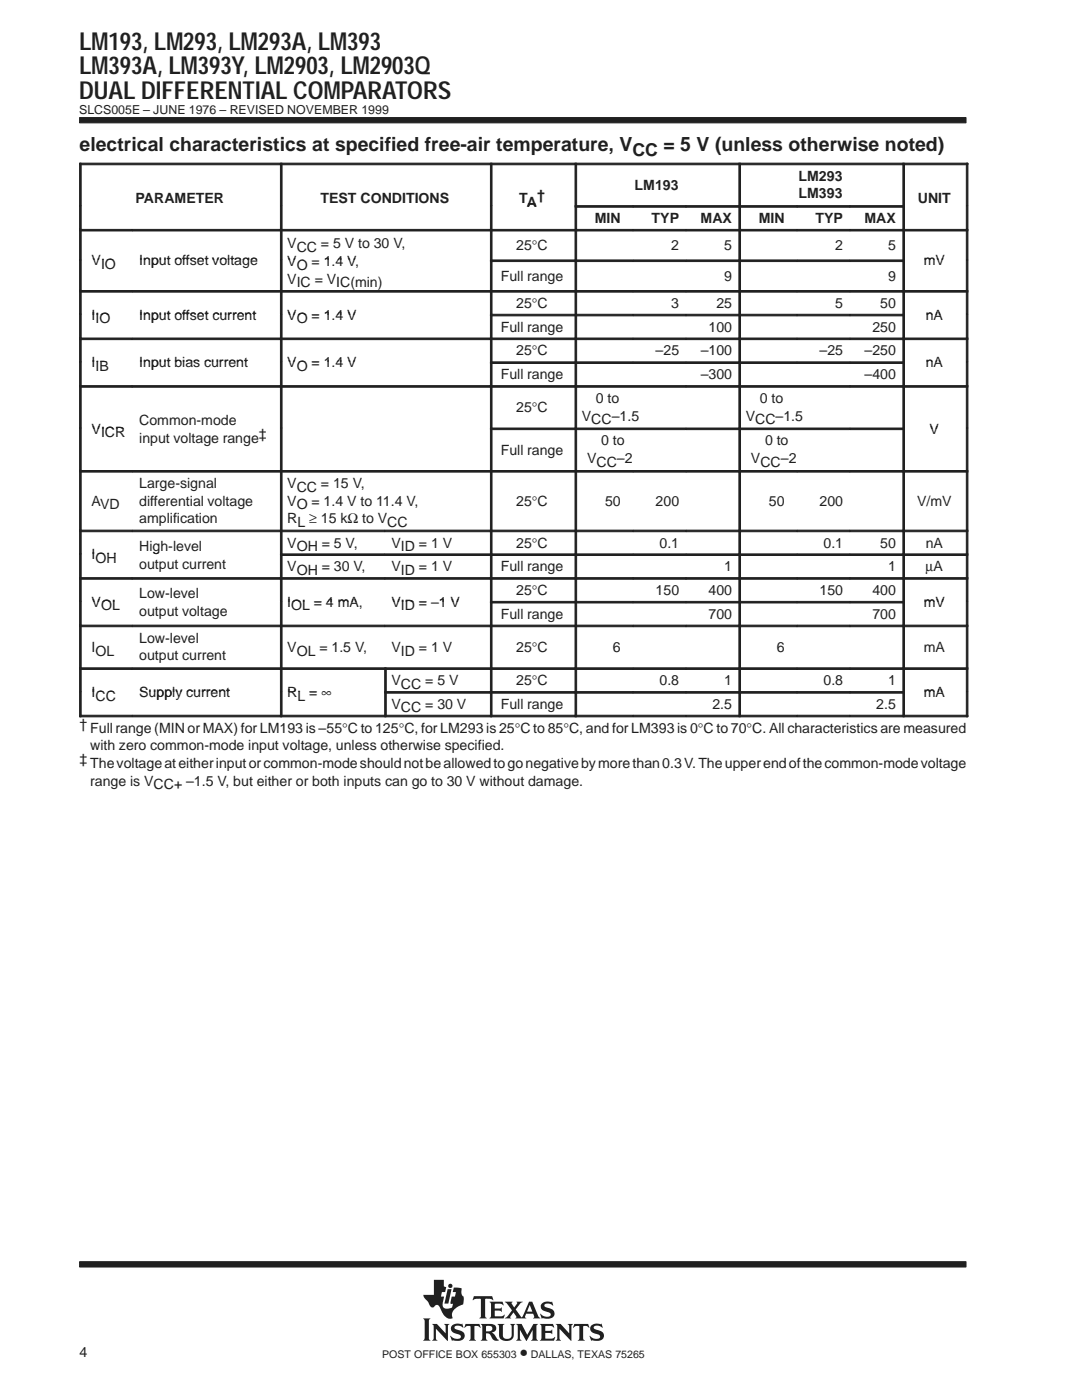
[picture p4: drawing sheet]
<svg xmlns="http://www.w3.org/2000/svg" width="216mm" height="279mm" viewBox="0 0 216 279" stroke-linecap="round" stroke-linejoin="round" font-family="sans-serif">
<g fill="#231f20" stroke="#231f20" stroke-width=".2">
<path d="M15.9 23.5h176.9v1h-176.9z" fill-rule="evenodd"/>
<path d="M15.9 251.8h176.9v1.1h-176.9z" fill-rule="evenodd"/>
</g>
<g fill="#231f20">
<path d="M89.3 257.3h.8l-.6 2.9h-.8z"/>
<path d="M95.9 264.2h2.1a.85 .85 0 0 1 1 .8 .85 .85 0 0 1-.9 .9l.4 .3 .7 1 .4 .2-.2 .1a1.11 1.11 0 0 1-1.4-.9l-.3-.4-.7-.1v1l.3 .5h-1.4l.3-.6v-2.3z" fill-rule="evenodd"/>
<path d="M100.7 259.8h1.6l-.2 .4 .5 .7 .6-.8-.1-.3h1.2l-.5 .3-.9 1.2 1 1.5a.22 .22 0 0 0 .3 .1 .22 .22 0 0 0 .1-.3l1.3-2.8h.6l1.2 2.9 .4 .4-1.4-.1a.24 .24 0 0 0 .2-.1 .24 .24 0 0 0 0-.3l-.2-.4h-1.4l-.3 .6 .3 .3h-2.2l.2-.3-.5-.9-.7 .9 .2 .3h-1.3l.5-.4 1-1.2z" fill-rule="evenodd"/>
<path d="M118 264.5a2.12 2.12 0 0 1 1.9-.2l.1-.1 .3 .8-.8-.4h-.7a.35 .35 0 0 0-.3 .3 .35 .35 0 0 0 .2 .4l.5 .1a1.16 1.16 0 0 1 1.2 1.6 1.23 1.23 0 0 1-1.1 .6l-1.1-.1-.2 .1-.4-1 .9 .5 .7 .1a.47 .47 0 0 0 .6-.4 .47 .47 0 0 0-.6-.5 1.28 1.28 0 0 1-1.4-1.4z" fill-rule="evenodd"/>
<path d="M114.6 264.2h2.8l.2 .8-.5-.4h-.6l-.1 .2v2.4l.3 .4h-1.4l.3-.4v-2.4l-.1-.2h-.6l-.6 .4z" fill-rule="evenodd"/>
<path d="M107.7 264.2h2.6l.2 .8-.6-.4-1.1 .1v.9h1l.4-.3v1l-.3-.3h-1.1v1.1h1.4l.5-.3-.2 .8h-2.8l.3-.6v-2.3z" fill-rule="evenodd"/>
<path d="M110.9 264.2h1l1.7 1.9v-1.5l-.3-.4h1l-.3 .4v3l-2.4-2.4v2l.3 .4h-1l.3-.4v-2.6z" fill-rule="evenodd"/>
<path d="M103 264.2h1.1l1.1 2.2 1.2-2.2h.9l-.3 .4v2.6l.4 .4h-1.4l.3-.4v-1.8l-1.3 2.2-1.3-2.2v1.7l.4 .5h-1.1l.3-.6v-2.3z" fill-rule="evenodd"/>
<path d="M90.2 264.5a2.17 2.17 0 0 1 1.9-.2l.1-.1 .3 .8-.8-.4h-.7a.36 .36 0 0 0-.3 .4 .36 .36 0 0 0 .4 .3l.3 .1a1.19 1.19 0 0 1 1.3 1.5l-.1 .1a1.23 1.23 0 0 1-1.1 .6l-1.1-.1-.2 .1-.4-1h.1a1.37 1.37 0 0 0 2.1 .3 .6 .6 0 0 0-.8-.7 1.08 1.08 0 0 1-1-.5 1.08 1.08 0 0 1 0-1.1z" fill-rule="evenodd"/>
<path d="M92.9 264.2h2.8l.2 .8-.5-.4h-.6l-.1 .2v2.4l.3 .4h-1.4l.2-.3 .1-.3v-2.3l-.7-.1-.6 .4z" fill-rule="evenodd"/>
<path d="M99.3 264.2h1.3l-.3 .4 .1 2.2 .2 .3 .8 .1a.73 .73 0 0 0 .7-.8v-1.8l-.3-.4h1l-.3 .4v1.9a1.56 1.56 0 0 1-1.3 1.2 1.56 1.56 0 0 1-1.5-.7l-.1-2.4z" fill-rule="evenodd"/>
<path d="M86.2 264.2h1l1.7 1.9v-1.5l-.3-.4h1.1l-.3 .4v3l-2.4-2.4v2l.3 .4h-1.1l.3-.6v-2.3z" fill-rule="evenodd"/>
<path d="M84.4 263.1h1.5l-.3 .4v3.7l.3 .4h-1.5l.3-.6v-3.4z" fill-rule="evenodd"/>
<path d="M94.6 258.7h3.6l.2 .8-.7-.3-.9 .1v3.4l.3 .4h-1.4l.3-.4v-3.4l-1-.1-.7 .3z" fill-rule="evenodd"/>
<path d="M97.7 259.8h2.6l.2 .7-.7-.3-1.1 .1v.8h1.1l.3-.2v.9l-.3-.2h-1.1v1l.1 .1h1.3l.5-.3h.1l-.2 .7h-2.8l.3-.5v-2.3z" fill-rule="evenodd"/>
<path d="M108.1 260.2l.1-.1a1.88 1.88 0 0 1 1.4-.3l.4 .1 .2-.2 .2 .8-1.1-.4a.44 .44 0 0 0-.7 .4 .44 .44 0 0 0 .6 .5 1.34 1.34 0 0 1 1.4 1.3 1.13 1.13 0 0 1-1.1 .9h-.8a.37 .37 0 0 0-.6 0l-.3-1h.1l.6 .5 .8 .1a.47 .47 0 0 0 .6-.5 .47 .47 0 0 0-.5-.4l-.2-.1a1.11 1.11 0 0 1-1.2-1.5z" fill-rule="evenodd"/>
<path d="M86.6 255.4h2v1.3l.4 .2-.2 1h-.6l-.2 .9h.6l-.2 1.1a1.11 1.11 0 0 0 .3 1.2l.6 .1 .9-.3 .2-.7-.5-.1 .2-1.3h.7l.2-.9h-.7l.3-1 1.5 .2v1l.1 .4 .3 .3v.9a.54 .54 0 0 1-.4 .7l-.4 .2a2.35 2.35 0 0 0-1.5 1.6v.4a.29 .29 0 0 1 .1 .3 .29 .29 0 0 1-.2 .3h-.1a2.21 2.21 0 0 1-2-1.9l-.1-.1a.68 .68 0 0 0-.5-.7 .68 .68 0 0 0-.8 .4 .88 .88 0 0 1-1.1-.9l-.8-.9-.2-.7h2.1z" fill-rule="evenodd"/>
<circle cx="89.9" cy="256.6" r=".43"/>
</g>
<g fill="#fff">
<path d="M105.7 260.4l.5 1.4h-1z"/>
<path d="M97 264.7l.6-.1a.56 .56 0 0 1 .7 .5 .56 .56 0 0 1-.7 .6h-.6z" fill-rule="evenodd"/>
</g>
<g fill="#231f20" stroke="#231f20" stroke-width=".2">
<path d="M15.9 32.6h.3v8.4h-.3z" fill-rule="evenodd"/>
<path d="M15.9 32.6h40v.3h-40z" fill-rule="evenodd"/>
<path d="M56 32.6h.3v8.4h-.3z" fill-rule="evenodd"/>
<path d="M56 32.6h41.8v.3h-41.8z" fill-rule="evenodd"/>
<path d="M97.9 32.6h.3v8.4h-.3z" fill-rule="evenodd"/>
<path d="M97.9 32.6h16.8v.3h-16.8z" fill-rule="evenodd"/>
<path d="M114.7 32.6h.4v8.4h-.4z" fill-rule="evenodd"/>
<path d="M114.7 32.6h32.7v.3h-32.7z" fill-rule="evenodd"/>
<path d="M147.4 32.6h.4v8.4h-.4z" fill-rule="evenodd"/>
<path d="M147.4 32.6h32.7v.3h-32.7z" fill-rule="evenodd"/>
<path d="M180.2 32.6h.3v8.4h-.3z" fill-rule="evenodd"/>
<path d="M192.8 32.6h.3v8.4h-.3z" fill-rule="evenodd"/>
<path d="M180.2 32.6h12.9v.3h-12.9z" fill-rule="evenodd"/>
<path d="M15.9 41h.3v4.8h-.3z" fill-rule="evenodd"/>
<path d="M56 41h.3v4.8h-.3z" fill-rule="evenodd"/>
<path d="M97.9 41h.3v4.8h-.3z" fill-rule="evenodd"/>
<path d="M114.7 41h.4v4.8h-.4z" fill-rule="evenodd"/>
<path d="M114.7 41h11.6v.4h-11.6z" fill-rule="evenodd"/>
<path d="M126.3 41h10.6v.4h-10.6z" fill-rule="evenodd"/>
<path d="M136.9 41h10.5v.4h-10.5z" fill-rule="evenodd"/>
<path d="M147.4 41h.4v4.8h-.4z" fill-rule="evenodd"/>
<path d="M147.4 41h11.6v.4h-11.6z" fill-rule="evenodd"/>
<path d="M159.1 41h10.5v.4h-10.5z" fill-rule="evenodd"/>
<path d="M169.6 41h10.5v.4h-10.5z" fill-rule="evenodd"/>
<path d="M180.2 41h.3v4.8h-.3z" fill-rule="evenodd"/>
<path d="M192.8 41h.3v4.8h-.3z" fill-rule="evenodd"/>
<path d="M15.9 45.8h.3v6.1h-.3z" fill-rule="evenodd"/>
<path d="M15.9 45.8h10.5v.3h-10.5z" fill-rule="evenodd"/>
<path d="M26.4 45.8h29.5v.3h-29.5z" fill-rule="evenodd"/>
<path d="M56 45.8h.3v6.1h-.3z" fill-rule="evenodd"/>
<path d="M56 45.8h41.8v.3h-41.8z" fill-rule="evenodd"/>
<path d="M97.9 45.8h.3v6.1h-.3z" fill-rule="evenodd"/>
<path d="M97.9 45.8h16.8v.3h-16.8z" fill-rule="evenodd"/>
<path d="M114.7 45.8h.4v6.1h-.4z" fill-rule="evenodd"/>
<path d="M114.7 45.8h11.6v.3h-11.6z" fill-rule="evenodd"/>
<path d="M126.3 45.8h10.6v.3h-10.6z" fill-rule="evenodd"/>
<path d="M136.9 45.8h10.5v.3h-10.5z" fill-rule="evenodd"/>
<path d="M147.4 45.8h.4v6.1h-.4z" fill-rule="evenodd"/>
<path d="M147.4 45.8h11.6v.3h-11.6z" fill-rule="evenodd"/>
<path d="M159.1 45.8h10.5v.3h-10.5z" fill-rule="evenodd"/>
<path d="M169.6 45.8h10.5v.3h-10.5z" fill-rule="evenodd"/>
<path d="M180.2 45.8h.3v6.1h-.3z" fill-rule="evenodd"/>
<path d="M192.8 45.8h.3v6.1h-.3z" fill-rule="evenodd"/>
<path d="M180.2 45.8h12.9v.3h-12.9z" fill-rule="evenodd"/>
<path d="M15.9 51.9h.3v6.1h-.3z" fill-rule="evenodd"/>
<path d="M56 51.9h.3v6.1h-.3z" fill-rule="evenodd"/>
<path d="M97.9 51.9h.3v6.1h-.3z" fill-rule="evenodd"/>
<path d="M97.9 51.9h16.8v.3h-16.8z" fill-rule="evenodd"/>
<path d="M114.7 51.9h.4v6.1h-.4z" fill-rule="evenodd"/>
<path d="M114.7 51.9h11.6v.3h-11.6z" fill-rule="evenodd"/>
<path d="M126.3 51.9h10.6v.3h-10.6z" fill-rule="evenodd"/>
<path d="M136.9 51.9h10.5v.3h-10.5z" fill-rule="evenodd"/>
<path d="M147.4 51.9h.4v6.1h-.4z" fill-rule="evenodd"/>
<path d="M147.4 51.9h11.6v.3h-11.6z" fill-rule="evenodd"/>
<path d="M159.1 51.9h10.5v.3h-10.5z" fill-rule="evenodd"/>
<path d="M169.6 51.9h10.5v.3h-10.5z" fill-rule="evenodd"/>
<path d="M180.2 51.9h.3v6.1h-.3z" fill-rule="evenodd"/>
<path d="M192.8 51.9h.3v6.1h-.3z" fill-rule="evenodd"/>
<path d="M15.9 58h.3v4.7h-.3z" fill-rule="evenodd"/>
<path d="M15.9 58h10.5v.3h-10.5z" fill-rule="evenodd"/>
<path d="M26.4 58h29.5v.3h-29.5z" fill-rule="evenodd"/>
<path d="M56 58h.3v4.7h-.3z" fill-rule="evenodd"/>
<path d="M56 58h41.8v.3h-41.8z" fill-rule="evenodd"/>
<path d="M97.9 58h.3v4.7h-.3z" fill-rule="evenodd"/>
<path d="M97.9 58h16.8v.3h-16.8z" fill-rule="evenodd"/>
<path d="M114.7 58h.4v4.7h-.4z" fill-rule="evenodd"/>
<path d="M114.7 58h11.6v.3h-11.6z" fill-rule="evenodd"/>
<path d="M126.3 58h10.6v.3h-10.6z" fill-rule="evenodd"/>
<path d="M136.9 58h10.5v.3h-10.5z" fill-rule="evenodd"/>
<path d="M147.4 58h.4v4.7h-.4z" fill-rule="evenodd"/>
<path d="M147.4 58h11.6v.3h-11.6z" fill-rule="evenodd"/>
<path d="M159.1 58h10.5v.3h-10.5z" fill-rule="evenodd"/>
<path d="M169.6 58h10.5v.3h-10.5z" fill-rule="evenodd"/>
<path d="M180.2 58h.3v4.7h-.3z" fill-rule="evenodd"/>
<path d="M192.8 58h.3v4.7h-.3z" fill-rule="evenodd"/>
<path d="M180.2 58h12.9v.3h-12.9z" fill-rule="evenodd"/>
<path d="M15.9 62.7h.3v4.7h-.3z" fill-rule="evenodd"/>
<path d="M56 62.7h.3v4.7h-.3z" fill-rule="evenodd"/>
<path d="M97.9 62.7h.3v4.7h-.3z" fill-rule="evenodd"/>
<path d="M97.9 62.7h16.8v.3h-16.8z" fill-rule="evenodd"/>
<path d="M114.7 62.7h.4v4.7h-.4z" fill-rule="evenodd"/>
<path d="M114.7 62.7h11.6v.3h-11.6z" fill-rule="evenodd"/>
<path d="M126.3 62.7h10.6v.3h-10.6z" fill-rule="evenodd"/>
<path d="M136.9 62.7h10.5v.3h-10.5z" fill-rule="evenodd"/>
<path d="M147.4 62.7h.4v4.7h-.4z" fill-rule="evenodd"/>
<path d="M147.4 62.7h11.6v.3h-11.6z" fill-rule="evenodd"/>
<path d="M159.1 62.7h10.5v.3h-10.5z" fill-rule="evenodd"/>
<path d="M169.6 62.7h10.5v.3h-10.5z" fill-rule="evenodd"/>
<path d="M180.2 62.7h.3v4.7h-.3z" fill-rule="evenodd"/>
<path d="M192.8 62.7h.3v4.7h-.3z" fill-rule="evenodd"/>
<path d="M15.9 67.5h.3v4.7h-.3z" fill-rule="evenodd"/>
<path d="M15.9 67.5h10.5v.3h-10.5z" fill-rule="evenodd"/>
<path d="M26.4 67.5h29.5v.3h-29.5z" fill-rule="evenodd"/>
<path d="M56 67.5h.3v4.7h-.3z" fill-rule="evenodd"/>
<path d="M56 67.5h41.8v.3h-41.8z" fill-rule="evenodd"/>
<path d="M97.9 67.5h.3v4.7h-.3z" fill-rule="evenodd"/>
<path d="M97.9 67.5h16.8v.3h-16.8z" fill-rule="evenodd"/>
<path d="M114.7 67.5h.4v4.7h-.4z" fill-rule="evenodd"/>
<path d="M114.7 67.5h11.6v.3h-11.6z" fill-rule="evenodd"/>
<path d="M126.3 67.5h10.6v.3h-10.6z" fill-rule="evenodd"/>
<path d="M136.9 67.5h10.5v.3h-10.5z" fill-rule="evenodd"/>
<path d="M147.4 67.5h.4v4.7h-.4z" fill-rule="evenodd"/>
<path d="M147.4 67.5h11.6v.3h-11.6z" fill-rule="evenodd"/>
<path d="M159.1 67.5h10.5v.3h-10.5z" fill-rule="evenodd"/>
<path d="M169.6 67.5h10.5v.3h-10.5z" fill-rule="evenodd"/>
<path d="M180.2 67.5h.3v4.7h-.3z" fill-rule="evenodd"/>
<path d="M192.8 67.5h.3v4.7h-.3z" fill-rule="evenodd"/>
<path d="M180.2 67.5h12.9v.3h-12.9z" fill-rule="evenodd"/>
<path d="M15.9 72.2h.3v4.7h-.3z" fill-rule="evenodd"/>
<path d="M56 72.2h.3v4.7h-.3z" fill-rule="evenodd"/>
<path d="M97.9 72.2h.3v4.7h-.3z" fill-rule="evenodd"/>
<path d="M97.9 72.2h16.8v.3h-16.8z" fill-rule="evenodd"/>
<path d="M114.7 72.2h.4v4.7h-.4z" fill-rule="evenodd"/>
<path d="M114.7 72.2h11.6v.3h-11.6z" fill-rule="evenodd"/>
<path d="M126.3 72.2h10.6v.3h-10.6z" fill-rule="evenodd"/>
<path d="M136.9 72.2h10.5v.3h-10.5z" fill-rule="evenodd"/>
<path d="M147.4 72.2h.4v4.7h-.4z" fill-rule="evenodd"/>
<path d="M147.4 72.2h11.6v.3h-11.6z" fill-rule="evenodd"/>
<path d="M159.1 72.2h10.5v.3h-10.5z" fill-rule="evenodd"/>
<path d="M169.6 72.2h10.5v.3h-10.5z" fill-rule="evenodd"/>
<path d="M180.2 72.2h.3v4.7h-.3z" fill-rule="evenodd"/>
<path d="M192.8 72.2h.3v4.7h-.3z" fill-rule="evenodd"/>
<path d="M15.9 77h.3v8.4h-.3z" fill-rule="evenodd"/>
<path d="M15.9 77h10.5v.3h-10.5z" fill-rule="evenodd"/>
<path d="M26.4 77h29.5v.3h-29.5z" fill-rule="evenodd"/>
<path d="M56 77h.3v8.4h-.3z" fill-rule="evenodd"/>
<path d="M56 77h41.8v.3h-41.8z" fill-rule="evenodd"/>
<path d="M97.9 77h.3v8.4h-.3z" fill-rule="evenodd"/>
<path d="M97.9 77h16.8v.3h-16.8z" fill-rule="evenodd"/>
<path d="M114.7 77h.4v8.4h-.4z" fill-rule="evenodd"/>
<path d="M114.7 77h22.2v.3h-22.2z" fill-rule="evenodd"/>
<path d="M136.9 77h10.5v.3h-10.5z" fill-rule="evenodd"/>
<path d="M147.4 77h.4v8.4h-.4z" fill-rule="evenodd"/>
<path d="M147.4 77h22.2v.3h-22.2z" fill-rule="evenodd"/>
<path d="M169.6 77h10.5v.3h-10.5z" fill-rule="evenodd"/>
<path d="M180.2 77h.3v8.4h-.3z" fill-rule="evenodd"/>
<path d="M192.8 77h.3v8.4h-.3z" fill-rule="evenodd"/>
<path d="M180.2 77h12.9v.3h-12.9z" fill-rule="evenodd"/>
<path d="M15.9 85.4h.3v8.5h-.3z" fill-rule="evenodd"/>
<path d="M56 85.4h.3v8.5h-.3z" fill-rule="evenodd"/>
<path d="M97.9 85.4h.3v8.5h-.3z" fill-rule="evenodd"/>
<path d="M97.9 85.4h16.8v.3h-16.8z" fill-rule="evenodd"/>
<path d="M114.7 85.4h.4v8.5h-.4z" fill-rule="evenodd"/>
<path d="M114.7 85.4h22.2v.3h-22.2z" fill-rule="evenodd"/>
<path d="M136.9 85.4h10.5v.3h-10.5z" fill-rule="evenodd"/>
<path d="M147.4 85.4h.4v8.5h-.4z" fill-rule="evenodd"/>
<path d="M147.4 85.4h22.2v.3h-22.2z" fill-rule="evenodd"/>
<path d="M169.6 85.4h10.5v.3h-10.5z" fill-rule="evenodd"/>
<path d="M180.2 85.4h.3v8.5h-.3z" fill-rule="evenodd"/>
<path d="M192.8 85.4h.3v8.5h-.3z" fill-rule="evenodd"/>
<path d="M15.9 93.9h.3v11.9h-.3z" fill-rule="evenodd"/>
<path d="M15.9 93.9h10.5v.3h-10.5z" fill-rule="evenodd"/>
<path d="M26.4 93.9h29.5v.3h-29.5z" fill-rule="evenodd"/>
<path d="M56 93.9h.3v11.9h-.3z" fill-rule="evenodd"/>
<path d="M56 93.9h41.8v.3h-41.8z" fill-rule="evenodd"/>
<path d="M97.9 93.9h.3v11.9h-.3z" fill-rule="evenodd"/>
<path d="M97.9 93.9h16.8v.3h-16.8z" fill-rule="evenodd"/>
<path d="M114.7 93.9h.4v11.9h-.4z" fill-rule="evenodd"/>
<path d="M114.7 93.9h11.6v.3h-11.6z" fill-rule="evenodd"/>
<path d="M126.3 93.9h10.6v.3h-10.6z" fill-rule="evenodd"/>
<path d="M136.9 93.9h10.5v.3h-10.5z" fill-rule="evenodd"/>
<path d="M147.4 93.9h.4v11.9h-.4z" fill-rule="evenodd"/>
<path d="M147.4 93.9h11.6v.3h-11.6z" fill-rule="evenodd"/>
<path d="M159.1 93.9h10.5v.3h-10.5z" fill-rule="evenodd"/>
<path d="M169.6 93.9h10.5v.3h-10.5z" fill-rule="evenodd"/>
<path d="M180.2 93.9h.3v11.9h-.3z" fill-rule="evenodd"/>
<path d="M192.8 93.9h.3v11.9h-.3z" fill-rule="evenodd"/>
<path d="M180.2 93.9h12.9v.3h-12.9z" fill-rule="evenodd"/>
<path d="M15.9 105.8h.3v4.7h-.3z" fill-rule="evenodd"/>
<path d="M15.9 105.8h10.5v.3h-10.5z" fill-rule="evenodd"/>
<path d="M26.4 105.8h29.5v.3h-29.5z" fill-rule="evenodd"/>
<path d="M56 105.8h.3v4.7h-.3z" fill-rule="evenodd"/>
<path d="M56 105.8h20.7v.3h-20.7z" fill-rule="evenodd"/>
<path d="M76.8 105.8h21v.3h-21z" fill-rule="evenodd"/>
<path d="M97.9 105.8h.3v4.7h-.3z" fill-rule="evenodd"/>
<path d="M97.9 105.8h16.8v.3h-16.8z" fill-rule="evenodd"/>
<path d="M114.7 105.8h.4v4.7h-.4z" fill-rule="evenodd"/>
<path d="M114.7 105.8h11.6v.3h-11.6z" fill-rule="evenodd"/>
<path d="M126.3 105.8h10.6v.3h-10.6z" fill-rule="evenodd"/>
<path d="M136.9 105.8h10.5v.3h-10.5z" fill-rule="evenodd"/>
<path d="M147.4 105.8h.4v4.7h-.4z" fill-rule="evenodd"/>
<path d="M147.4 105.8h11.6v.3h-11.6z" fill-rule="evenodd"/>
<path d="M159.1 105.8h10.5v.3h-10.5z" fill-rule="evenodd"/>
<path d="M169.6 105.8h10.5v.3h-10.5z" fill-rule="evenodd"/>
<path d="M180.2 105.8h.3v4.7h-.3z" fill-rule="evenodd"/>
<path d="M192.8 105.8h.3v4.7h-.3z" fill-rule="evenodd"/>
<path d="M180.2 105.8h12.9v.3h-12.9z" fill-rule="evenodd"/>
<path d="M15.9 110.5h.3v4.8h-.3z" fill-rule="evenodd"/>
<path d="M56 110.5h.3v4.8h-.3z" fill-rule="evenodd"/>
<path d="M56 110.5h20.7v.4h-20.7z" fill-rule="evenodd"/>
<path d="M76.8 110.5h21v.4h-21z" fill-rule="evenodd"/>
<path d="M97.9 110.5h.3v4.8h-.3z" fill-rule="evenodd"/>
<path d="M97.9 110.5h16.8v.4h-16.8z" fill-rule="evenodd"/>
<path d="M114.7 110.5h.4v4.8h-.4z" fill-rule="evenodd"/>
<path d="M114.7 110.5h11.6v.4h-11.6z" fill-rule="evenodd"/>
<path d="M126.3 110.5h10.6v.4h-10.6z" fill-rule="evenodd"/>
<path d="M136.9 110.5h10.5v.4h-10.5z" fill-rule="evenodd"/>
<path d="M147.4 110.5h.4v4.8h-.4z" fill-rule="evenodd"/>
<path d="M147.4 110.5h11.6v.4h-11.6z" fill-rule="evenodd"/>
<path d="M159.1 110.5h10.5v.4h-10.5z" fill-rule="evenodd"/>
<path d="M169.6 110.5h10.5v.4h-10.5z" fill-rule="evenodd"/>
<path d="M180.2 110.5h.3v4.8h-.3z" fill-rule="evenodd"/>
<path d="M192.8 110.5h.3v4.8h-.3z" fill-rule="evenodd"/>
<path d="M180.2 110.5h12.9v.4h-12.9z" fill-rule="evenodd"/>
<path d="M15.9 115.3h.3v4.7h-.3z" fill-rule="evenodd"/>
<path d="M15.9 115.3h10.5v.3h-10.5z" fill-rule="evenodd"/>
<path d="M26.4 115.3h29.5v.3h-29.5z" fill-rule="evenodd"/>
<path d="M56 115.3h.3v4.7h-.3z" fill-rule="evenodd"/>
<path d="M56 115.3h20.7v.3h-20.7z" fill-rule="evenodd"/>
<path d="M76.8 115.3h21v.3h-21z" fill-rule="evenodd"/>
<path d="M97.9 115.3h.3v4.7h-.3z" fill-rule="evenodd"/>
<path d="M97.9 115.3h16.8v.3h-16.8z" fill-rule="evenodd"/>
<path d="M114.7 115.3h.4v4.7h-.4z" fill-rule="evenodd"/>
<path d="M114.7 115.3h11.6v.3h-11.6z" fill-rule="evenodd"/>
<path d="M126.3 115.3h10.6v.3h-10.6z" fill-rule="evenodd"/>
<path d="M136.9 115.3h10.5v.3h-10.5z" fill-rule="evenodd"/>
<path d="M147.4 115.3h.4v4.7h-.4z" fill-rule="evenodd"/>
<path d="M147.4 115.3h11.6v.3h-11.6z" fill-rule="evenodd"/>
<path d="M159.1 115.3h10.5v.3h-10.5z" fill-rule="evenodd"/>
<path d="M169.6 115.3h10.5v.3h-10.5z" fill-rule="evenodd"/>
<path d="M180.2 115.3h.3v4.7h-.3z" fill-rule="evenodd"/>
<path d="M192.8 115.3h.3v4.7h-.3z" fill-rule="evenodd"/>
<path d="M180.2 115.3h12.9v.3h-12.9z" fill-rule="evenodd"/>
<path d="M15.9 120h.3v4.7h-.3z" fill-rule="evenodd"/>
<path d="M56 120h.3v4.7h-.3z" fill-rule="evenodd"/>
<path d="M97.9 120h.3v4.7h-.3z" fill-rule="evenodd"/>
<path d="M97.9 120h16.8v.3h-16.8z" fill-rule="evenodd"/>
<path d="M114.7 120h.4v4.7h-.4z" fill-rule="evenodd"/>
<path d="M114.7 120h11.6v.3h-11.6z" fill-rule="evenodd"/>
<path d="M126.3 120h10.6v.3h-10.6z" fill-rule="evenodd"/>
<path d="M136.9 120h10.5v.3h-10.5z" fill-rule="evenodd"/>
<path d="M147.4 120h.4v4.7h-.4z" fill-rule="evenodd"/>
<path d="M147.4 120h11.6v.3h-11.6z" fill-rule="evenodd"/>
<path d="M159.1 120h10.5v.3h-10.5z" fill-rule="evenodd"/>
<path d="M169.6 120h10.5v.3h-10.5z" fill-rule="evenodd"/>
<path d="M180.2 120h.3v4.7h-.3z" fill-rule="evenodd"/>
<path d="M192.8 120h.3v4.7h-.3z" fill-rule="evenodd"/>
<path d="M15.9 124.8h.3v8.5h-.3z" fill-rule="evenodd"/>
<path d="M15.9 124.8h10.5v.3h-10.5z" fill-rule="evenodd"/>
<path d="M26.4 124.8h29.5v.3h-29.5z" fill-rule="evenodd"/>
<path d="M56 124.8h.3v8.5h-.3z" fill-rule="evenodd"/>
<path d="M56 124.8h20.7v.3h-20.7z" fill-rule="evenodd"/>
<path d="M76.8 124.8h21v.3h-21z" fill-rule="evenodd"/>
<path d="M97.9 124.8h.3v8.5h-.3z" fill-rule="evenodd"/>
<path d="M97.9 124.8h16.8v.3h-16.8z" fill-rule="evenodd"/>
<path d="M114.7 124.8h.4v8.5h-.4z" fill-rule="evenodd"/>
<path d="M114.7 124.8h11.6v.3h-11.6z" fill-rule="evenodd"/>
<path d="M126.3 124.8h10.6v.3h-10.6z" fill-rule="evenodd"/>
<path d="M136.9 124.8h10.5v.3h-10.5z" fill-rule="evenodd"/>
<path d="M147.4 124.8h.4v8.5h-.4z" fill-rule="evenodd"/>
<path d="M147.4 124.8h11.6v.3h-11.6z" fill-rule="evenodd"/>
<path d="M159.1 124.8h10.5v.3h-10.5z" fill-rule="evenodd"/>
<path d="M169.6 124.8h10.5v.3h-10.5z" fill-rule="evenodd"/>
<path d="M180.2 124.8h.3v8.5h-.3z" fill-rule="evenodd"/>
<path d="M192.8 124.8h.3v8.5h-.3z" fill-rule="evenodd"/>
<path d="M180.2 124.8h12.9v.3h-12.9z" fill-rule="evenodd"/>
<path d="M15.9 133.3h.3v4.7h-.3z" fill-rule="evenodd"/>
<path d="M15.9 133.3h10.5v.3h-10.5z" fill-rule="evenodd"/>
<path d="M26.4 133.3h29.5v.3h-29.5z" fill-rule="evenodd"/>
<path d="M56 133.3h.3v4.7h-.3z" fill-rule="evenodd"/>
<path d="M56 133.3h20.7v.3h-20.7z" fill-rule="evenodd"/>
<path d="M76.8 133.3h.3v4.7h-.3z" fill-rule="evenodd"/>
<path d="M76.8 133.3h21v.3h-21z" fill-rule="evenodd"/>
<path d="M97.9 133.3h.3v4.7h-.3z" fill-rule="evenodd"/>
<path d="M97.9 133.3h16.8v.3h-16.8z" fill-rule="evenodd"/>
<path d="M114.7 133.3h.4v4.7h-.4z" fill-rule="evenodd"/>
<path d="M114.7 133.3h11.6v.3h-11.6z" fill-rule="evenodd"/>
<path d="M126.3 133.3h10.6v.3h-10.6z" fill-rule="evenodd"/>
<path d="M136.9 133.3h10.5v.3h-10.5z" fill-rule="evenodd"/>
<path d="M147.4 133.3h.4v4.7h-.4z" fill-rule="evenodd"/>
<path d="M147.4 133.3h11.6v.3h-11.6z" fill-rule="evenodd"/>
<path d="M159.1 133.3h10.5v.3h-10.5z" fill-rule="evenodd"/>
<path d="M169.6 133.3h10.5v.3h-10.5z" fill-rule="evenodd"/>
<path d="M180.2 133.3h.3v4.7h-.3z" fill-rule="evenodd"/>
<path d="M192.8 133.3h.3v4.7h-.3z" fill-rule="evenodd"/>
<path d="M180.2 133.3h12.9v.3h-12.9z" fill-rule="evenodd"/>
<path d="M15.9 138h.3v5.1h-.3z" fill-rule="evenodd"/>
<path d="M15.9 142.7h10.5v.4h-10.5z" fill-rule="evenodd"/>
<path d="M26.4 142.7h29.5v.4h-29.5z" fill-rule="evenodd"/>
<path d="M56 138h.3v5.1h-.3z" fill-rule="evenodd"/>
<path d="M56 142.7h20.7v.4h-20.7z" fill-rule="evenodd"/>
<path d="M76.8 138h.3v5.1h-.3z" fill-rule="evenodd"/>
<path d="M76.8 138h21v.3h-21z" fill-rule="evenodd"/>
<path d="M76.8 142.7h21v.4h-21z" fill-rule="evenodd"/>
<path d="M97.9 138h.3v5.1h-.3z" fill-rule="evenodd"/>
<path d="M97.9 138h16.8v.3h-16.8z" fill-rule="evenodd"/>
<path d="M97.9 142.7h16.8v.4h-16.8z" fill-rule="evenodd"/>
<path d="M114.7 138h.4v5.1h-.4z" fill-rule="evenodd"/>
<path d="M114.7 138h11.6v.3h-11.6z" fill-rule="evenodd"/>
<path d="M114.7 142.7h11.6v.4h-11.6z" fill-rule="evenodd"/>
<path d="M126.3 138h10.6v.3h-10.6z" fill-rule="evenodd"/>
<path d="M126.3 142.7h10.6v.4h-10.6z" fill-rule="evenodd"/>
<path d="M136.9 138h10.5v.3h-10.5z" fill-rule="evenodd"/>
<path d="M136.9 142.7h10.5v.4h-10.5z" fill-rule="evenodd"/>
<path d="M147.4 138h.4v5.1h-.4z" fill-rule="evenodd"/>
<path d="M147.4 138h11.6v.3h-11.6z" fill-rule="evenodd"/>
<path d="M147.4 142.7h11.6v.4h-11.6z" fill-rule="evenodd"/>
<path d="M159.1 138h10.5v.3h-10.5z" fill-rule="evenodd"/>
<path d="M159.1 142.7h10.5v.4h-10.5z" fill-rule="evenodd"/>
<path d="M169.6 138h10.5v.3h-10.5z" fill-rule="evenodd"/>
<path d="M169.6 142.7h10.5v.4h-10.5z" fill-rule="evenodd"/>
<path d="M180.2 138h.3v5.1h-.3z" fill-rule="evenodd"/>
<path d="M192.8 138h.3v5.1h-.3z" fill-rule="evenodd"/>
<path d="M180.2 142.7h12.9v.4h-12.9z" fill-rule="evenodd"/>
</g>
<g font-size="4.9" fill="#231f20">
<text x="15.8" y="9.9">LM</text>
<text x="21.6" y="9.9">193, LM</text>
<text x="36.6" y="9.9">293, LM</text>
<text x="51.5" y="9.9">293A, LM</text>
<text x="69.3" y="9.9">393</text>
<text x="15.8" y="14.8">LM</text>
<text x="21.6" y="14.8">393A, LM</text>
<text x="39.5" y="14.8">393Y, LM</text>
<text x="56.6" y="14.8">290</text>
<text x="63.4" y="14.8">3, LM</text>
<text x="73.8" y="14.8">290</text>
<text x="80.5" y="14.8">3Q</text>
<text x="15.8" y="19.8">DUAL DIFFERENTIAL COM</text>
<text x="68" y="19.8">PARATORS</text>
</g>
<text font-size="3.9" fill="#231f20" x="15.9" y="30.2">electrical characteristics at specified free-air temperature, V</text>
<g font-size="3.5" fill="#231f20">
<text x="126.2" y="31.2">CC = 5 V (unless otherwise noted)</text>
<text x="103.7" y="271">•</text>
</g>
<g font-size="2.8" fill="#231f20">
<text x="27" y="40.4">PARAMETER</text>
<text x="63.9" y="40.4">TEST CONDITIONS</text>
<text x="103.6" y="40.5">TA†</text>
<text x="105.1" y="41.2">A</text>
<text x="126.6" y="37.9">LM193</text>
<text x="159.3" y="36">LM293</text>
<text x="159.3" y="39.6">LM393</text>
<text x="183.1" y="40.4">UNIT</text>
<text x="118.7" y="44.5">MIN</text>
<text x="130" y="44.5">TYP</text>
<text x="139.8" y="44.5">MAX</text>
<text x="151.4" y="44.5">MIN</text>
<text x="162.7" y="44.5">TYP</text>
<text x="172.5" y="44.5">MAX</text>
<text x="18.3" y="53">VIO</text>
<text x="27.8" y="53">Input offset voltage</text>
<text x="57.3" y="49.6">VCC = 5 V to 30 V,</text>
<text x="57.3" y="53.1">VO</text>
<text x="57.3" y="53.1">VO = 1 4 V</text>
<text x="64.6" y="53.1">1.4 V,</text>
<text x="103" y="49.9">25°C</text>
<text x="133.9" y="49.9">2</text>
<text x="144.5" y="49.9">5</text>
<text x="166.7" y="49.9">2</text>
<text x="177.2" y="49.9">5</text>
<text x="184.3" y="53">mV</text>
<text x="57.3" y="56.6">VIC = VIC(min)</text>
<text x="99.9" y="56">Full range</text>
<text x="144.5" y="56">9</text>
<text x="177.2" y="56">9</text>
<text x="18.3" y="63.8">IIO</text>
<text x="27.8" y="63.8">Input offset current</text>
<text x="57.3" y="63.8">VO = 1 4 V</text>
<text x="57.3" y="63.8">VO = 1.4 V</text>
<text x="103" y="61.5">25°C</text>
<text x="133.9" y="61.5">3</text>
<text x="142.9" y="61.5">25</text>
<text x="166.7" y="61.5">5</text>
<text x="175.6" y="61.5">50</text>
<text x="184.7" y="63.8">nA</text>
<text x="99.9" y="66.2">Full range</text>
<text x="103" y="70.9">25°C</text>
<text x="130.8" y="70.9">–25</text>
<text x="139.8" y="70.9">–100</text>
<text x="141.4" y="66.2">100</text>
<text x="163.5" y="70.9">–25</text>
<text x="172.5" y="70.9">–250</text>
<text x="174.1" y="66.2">250</text>
<text x="18.3" y="73.3">IIB</text>
<text x="27.8" y="73.3">Input bias current</text>
<text x="57.3" y="73.3">VO = 1 4 V</text>
<text x="57.3" y="73.3">VO = 1.4 V</text>
<text x="99.9" y="75.7">Full range</text>
<text x="139.8" y="75.7">–300</text>
<text x="172.5" y="75.7">–400</text>
<text x="184.7" y="73.3">nA</text>
<text x="103" y="82.3">25°C</text>
<text x="116.1" y="84">VCC–1.5</text>
<text x="118.9" y="80.4">0 to</text>
<text x="148.8" y="84">VCC–1.5</text>
<text x="151.6" y="80.4">0 to</text>
<text x="18.3" y="86.5">VICR</text>
<text x="27.8" y="84.8">Common-mode</text>
<text x="27.8" y="88.3">input voltage range‡</text>
<text x="120" y="88.9">0 to</text>
<text x="152.7" y="88.9">0 to</text>
<text x="185.5" y="86.5">V</text>
<text x="99.9" y="90.8">Full range</text>
<text x="117.1" y="92.4">VCC–2</text>
<text x="149.8" y="92.4">VCC–2</text>
<text x="18.3" y="101">AVD</text>
<text x="27.8" y="97.4">Large-signal</text>
<text x="27.8" y="100.9">differential voltage</text>
<text x="57.3" y="97.4">VCC = 15 V,</text>
<text x="57.3" y="100.9">VO = 1.4 V to 11.4 V,</text>
<text x="103" y="101">25°C</text>
<text x="120.7" y="101">50</text>
<text x="130.8" y="101">200</text>
<text x="153.4" y="101">50</text>
<text x="163.5" y="101">200</text>
<text x="183" y="101">V/mV</text>
<text x="27.8" y="104.4">amplification</text>
<text x="57.3" y="104.4">RL ≥ 15 kΩ to VCC</text>
<text x="18.3" y="111.6">IOH</text>
<text x="27.8" y="109.9">High-level</text>
<text x="27.8" y="113.5">output current</text>
<text x="30.4" y="109.9">g</text>
<text x="57.3" y="109.3">VOH = 5 V,</text>
<text x="78.1" y="109.3">VID = 1 V</text>
<text x="103" y="109.3">25°C</text>
<text x="131.6" y="109.3">0.1</text>
<text x="164.3" y="109.3">0.1</text>
<text x="175.6" y="109.3">50</text>
<text x="184.7" y="109.3">nA</text>
<text x="27.8" y="119.4">Low-level</text>
<text x="57.3" y="114">VOH = 30 V,</text>
<text x="78.1" y="114">VID = 1 V</text>
<text x="99.9" y="114">Full range</text>
<text x="103" y="118.8">25°C</text>
<text x="130.8" y="118.8">150</text>
<text x="141.4" y="118.8">400</text>
<text x="144.5" y="114">1</text>
<text x="163.5" y="118.8">150</text>
<text x="174.1" y="118.8">400</text>
<text x="177.2" y="114">1</text>
<text x="184.7" y="114">µA</text>
<text x="18.3" y="121.1">VOL</text>
<text x="27.8" y="122.9">output voltage</text>
<text x="57.3" y="121.1">IOL = 4 mA,</text>
<text x="57.3" y="121.1">IOL = 4 mA</text>
<text x="78.1" y="121.1">VID = –1 V</text>
<text x="78.1" y="121.1">VID =</text>
<text x="87.6" y="121.1">1 V</text>
<text x="99.9" y="123.5">Full range</text>
<text x="141.4" y="123.5">700</text>
<text x="174.1" y="123.5">700</text>
<text x="184.3" y="121.1">mV</text>
<text x="18.3" y="130.1">IOL</text>
<text x="27.8" y="128.3">Low-level</text>
<text x="27.8" y="131.8">output current</text>
<text x="57.3" y="130.1">VOL = 1.5 V,</text>
<text x="78.1" y="130.1">VID = 1 V</text>
<text x="103" y="130.1">25°C</text>
<text x="122.3" y="130.1">6</text>
<text x="155" y="130.1">6</text>
<text x="184.3" y="130.1">mA</text>
<text x="78.1" y="136.8">VCC = 5 V</text>
<text x="103" y="136.8">25°C</text>
<text x="131.6" y="136.8">0.8</text>
<text x="144.5" y="136.8">1</text>
<text x="164.3" y="136.8">0.8</text>
<text x="177.2" y="136.8">1</text>
<text x="18.3" y="139.1">ICC</text>
<text x="27.8" y="139.1">Supply current</text>
<text x="57.3" y="139.1">RL = ∞</text>
<text x="78.1" y="141.5">VCC = 30 V</text>
<text x="99.9" y="141.5">Full range</text>
<text x="142.2" y="141.5">2.5</text>
<text x="174.9" y="141.5">2.5</text>
<text x="184.3" y="139.1">mA</text>
<text x="15.9" y="145.5">† Full range (MIN or MAX) for LM193 is –55°C to 125°C, for LM293 is 25°C to 85°C, and for LM393 is 0°C to 70°C. All characteristics are measured</text>
<text x="18" y="149.7">with zero common-mode input voltage, unless otherwise specified.</text>
<text x="15.9" y="152.6">‡ The voltage at either input or common-mode should not be allowed to go negative by more than 0.3 V. The upper end of the common-mode voltage</text>
<text x="18" y="156.8">range is VCC+ –1.5 V, but either or both inputs can go to 30 V without damage.</text>
<text x="15.9" y="270.8">4</text>
</g>
<text font-size="2.5" fill="#231f20" x="15.8" y="22.7">SLCS005E – JUNE 1976 – REVISED NOVEMBER 1999</text>
<g font-size="2.1" fill="#231f20">
<text x="76.3" y="271">POST OFFICE BOX 655303</text>
<text x="105.9" y="271">DALLAS, TEXAS 75265</text>
</g>
</svg>
